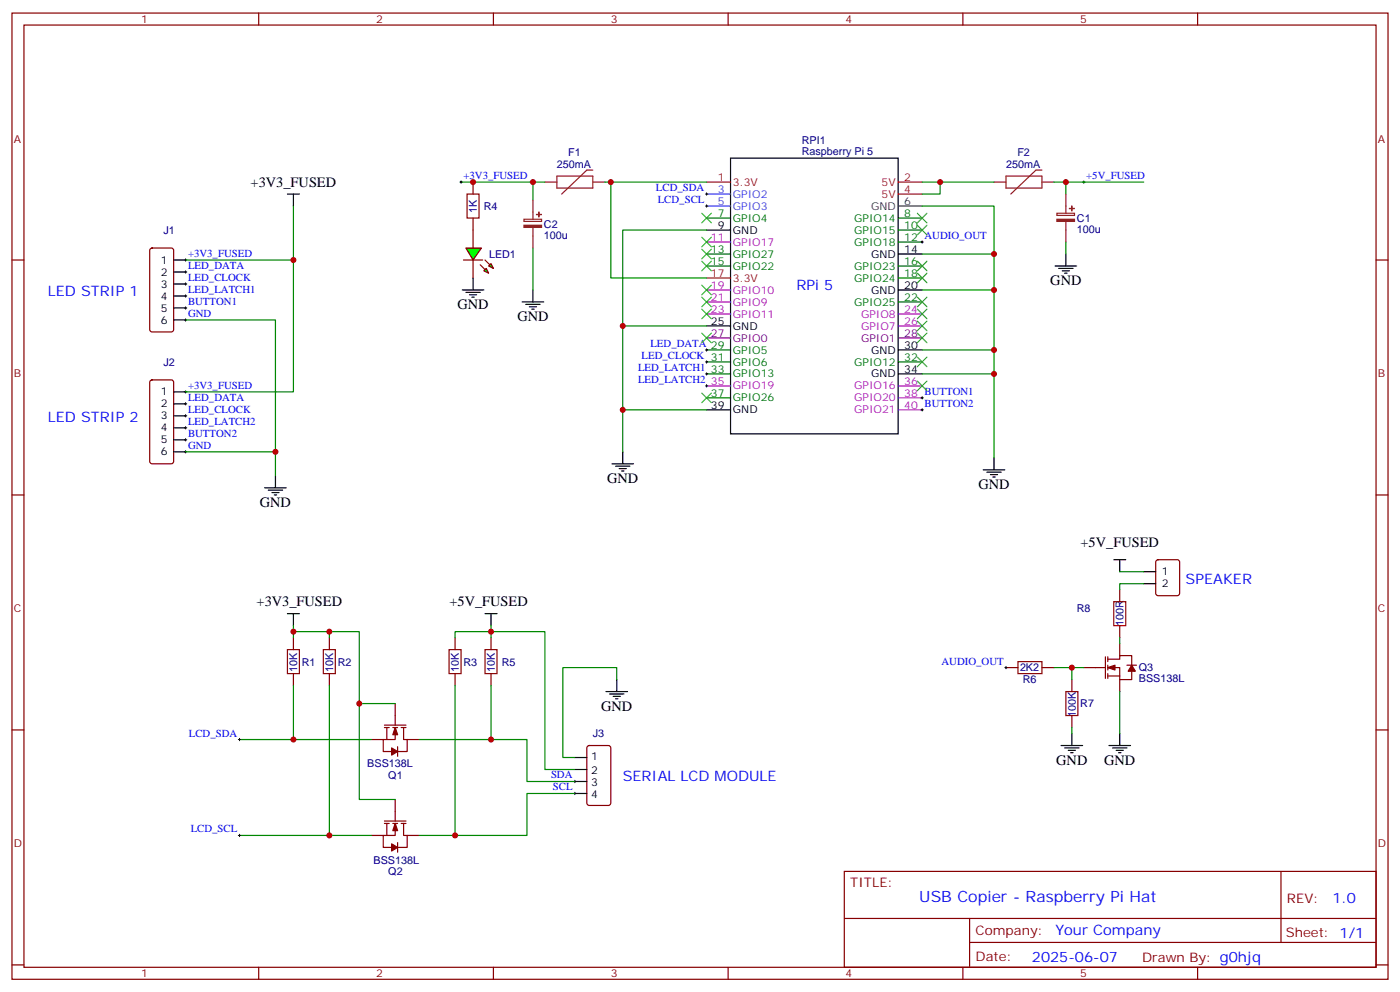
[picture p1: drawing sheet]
<svg xmlns="http://www.w3.org/2000/svg" width="412mm" height="292mm" viewBox="0 0 412 292" stroke-linecap="round" stroke-linejoin="round" font-family="sans-serif">
<g fill="none" stroke="#870000" stroke-width=".35">
<path d="M3.5 3.8h405.4v284.4h-405.4zM7.1 7.4h398.2v277.3h-398.2zM76.2 3.8v3.6M145.3 3.8v3.6M214.5 3.8v3.6M283.6 3.8v3.6M352.8 3.8v3.6M139.3 53.6v3.5M3.5 76.5h3.6M44.3 73.2l.5-.2h5.6l.7 .4 .1 23.6-.5 .6-5.9 .1-.6-.5-.1-23.5zM139.3 64.2v8.8M139.3 76.5v5.3"/>
<path d="M405.3 76.5h3.6M44.3 112l.5-.2h5.6l.7 .4 .1 23.6-.5 .6-5.9 .1-.6-.5-.1-23.5zM3.5 145.7h3.6M405.3 145.7h3.6M329.8 173.5v3.6M340.7 164.9l.4-.2h5.7l.6 .4 .1 9.5-.5 .6-5.9 .1-.6-.5-.1-9.4zM86.4 187.6v3.6M86.4 198.2v3.6M97 187.6v3.6M97 198.2v3.6M134.1 187.6v3.6M134.1 198.2v3.6"/>
<path d="M144.6 187.6v3.6M144.6 198.2v3.6M296.3 196.5h3.6M306.9 196.5h3.5M315.7 200v3.5M319.3 196.5h6.3M325.6 193.3v6.3M326.3 194h3.5v-1.1h3.6v2.9M326.3 196.5h3.5v3.5h3.6v-2.5M326.3 198.9h3.5M326.3 193.3v1.4M326.3 195.8v1.4"/>
<path d="M326.3 198.2v1.4M329.8 184.1v3.5M329.8 189.4v3.5M329.8 200v3.5M332 195.8h2.8M3.5 214.8h3.6M109.4 217.6h3.5M113.2 213.4h6.4M113.2 214.1h1.5M113.9 214.1v3.5M115.7 214.1h1.4M116.4 214.1v3.5h-3.5v3.6h2.5"/>
<path d="M116.4 207v6.4M117.1 219.7v2.9M118.2 214.1h1.4M118.9 214.1v3.5h1v3.6h-2.8M119.9 217.6h3.6M173.1 219.6l.5-.2h5.6l.7 .4v16.5l-.4 .7h-5.9l-.7-.4v-16.5zM315.7 210.6v3.5M405.3 214.8h3.6M116.4 235.3v6.3M109.4 245.9h3.5M113.2 241.6h6.4M113.2 242.3h1.5"/>
<path d="M113.9 242.3v3.6M115.7 242.3h1.4M116.4 242.3v3.6h-3.5v3.5h2.5M117.1 248v2.8M118.2 242.3h1.4M118.9 242.3v3.6h1v3.5h-2.8M119.9 245.9h3.6M248.7 256.4h156.6v28.3h-156.6zM377.3 256.5v20.8M248.7 270.3h156.5M285.6 277.3h119.6M285.6 270.3v14.1"/>
<path d="M3.5 284h3.6M76.2 284.7v3.5M145.3 284.7v3.5M214.5 284.7v3.5M283.6 284.7v3.5M352.8 284.7v3.5M405.3 284h3.6"/>
</g>
<g fill="none" stroke="#000" stroke-width=".35">
<path d="M84.7 57.1h3.5M86.4 57.1v3.5M215.2 46.5h49.4v81.2h-49.4zM51.2 76.5h3.5M208.1 67.7h7.1M264.6 74.8h7M310.8 78.3h6.3M311.9 79h4.2M312.9 79.7h2.1M314 74.8v3.5M51.2 80h3.5M51.2 83.6h3.5"/>
<path d="M51.2 87.1h3.5M51.2 90.6h3.5M51.2 94.2h3.5M153.8 88.9h6.4M154.9 89.6h4.2M155.9 90.3h2.1M156.6 91h.7M157 85.3v3.6M208.1 95.9h7.1M264.6 85.3h7M313.6 80.4h.7M51.2 115.3h3.5"/>
<path d="M51.2 118.9h3.5M264.6 103h7M264.6 110h7M51.2 122.4h3.5M51.2 125.9h3.5M51.2 129.4h3.5M51.2 133h3.5M180.3 136.5h6.3M181.3 137.2h4.3M182.4 137.9h2.1M183.1 138.6h.7M183.4 133v3.5"/>
<path d="M208.1 120.6h7.1M289.6 138.3h6.4M290.7 139h4.2M291.7 139.7h2.2M292.8 134.7v3.6M78 143.5h6.3M79 144.3h4.3M80.1 145h2.1M80.8 145.7h.7M81.1 140v3.5M292.5 140.4h.7M328.1 164.7h3.5"/>
<path d="M329.8 164.7v3.5M336.9 168.2h3.5M336.9 171.8h3.5M84.7 180.6h3.5M86.4 180.6v3.5M142.9 180.6h3.5M144.6 180.6v3.5M181.7 200v3.5M178.5 203.5h6.4M179.6 204.2h4.2M180.6 204.9h2.1M181.3 205.6h.7"/>
<path d="M312.6 219.4h6.3M315.7 215.9v3.5M326.7 219.4h6.3M329.8 215.9v3.5M169.3 222.9h3.6M169.3 226.4h3.6M169.3 230h3.6M169.3 233.5h3.6M313.6 220.1h4.3M314.7 220.8h2.1M315.4 221.5h.7M327.7 220.1h4.3"/>
<path d="M328.8 220.8h2.1M329.5 221.5h.7"/>
</g>
<path d="M208.1 53.6h7.1M264.6 53.6h7M264.6 57.1h7M208.1 81.8h7.1" fill="none" stroke="#f00" stroke-width=".35"/>
<path d="M208.1 57.1h7.1M208.1 60.6h7.1" fill="none" stroke="#06c" stroke-width=".35"/>
<path d="M264.6 60.6h7" fill="none" stroke="#333" stroke-width=".35"/>
<g fill="none" stroke="#060" stroke-width=".35">
<path d="M208.1 64.2h7.1M208.1 74.8h7.1M208.1 78.3h7.1M264.6 64.2h7M264.6 67.7h7M264.6 71.2h7M264.6 78.3h7M264.6 81.8h7M264.6 88.9h7M208.1 103h7.1M208.1 106.5h7.1M208.1 110h7.1"/>
<path d="M208.1 117.1h7.1M264.6 106.5h7"/>
</g>
<path d="M208.1 71.2h7.1M208.1 85.3h7.1M208.1 88.9h7.1M208.1 92.4h7.1M264.6 92.4h7M264.6 95.9h7M208.1 113.6h7.1M264.6 113.6h7M264.6 117.1h7M264.6 120.6h7" fill="none" stroke="#90f" stroke-width=".35"/>
<path d="M208.1 99.4h7.1M264.6 99.4h7" fill="none" stroke="#609" stroke-width=".35"/>
<g fill="none" stroke="#000" stroke-width=".29">
<path d="M135.5 53.6h.7M135.8 53.2v.7M207.8 57.1h.7M208.1 56.8v.7M318.9 53.6h.7M319.3 53.2v.7M54.3 76.5h.7M54.7 76.2v.7M54.7 79.7v.7M207.8 60.6h.7M208.1 60.3v.7M271.3 71.2h.7"/>
<path d="M271.6 70.9v.7M54.3 94.2h.7M54.3 87.1h.7M54.3 83.6h.7M54.3 80h.7M54.3 90.6h.7M54.7 83.2v.7M54.7 86.7v.8M54.7 90.3v.7M54.7 93.8v.7M54.3 118.9h.7M54.3 115.3h.7"/>
<path d="M54.7 115v.7M54.7 118.5v.7M207.8 103h.7M207.8 106.5h.7M207.8 110h.7M207.8 113.6h.7M208.1 102.6v.7M208.1 106.2v.7M208.1 109.7v.7M208.1 113.2v.7M271.3 117.1h.7M271.6 116.7v.7"/>
<path d="M54.3 133h.7M54.3 125.9h.7M54.3 122.4h.7M54.3 129.4h.7M54.7 122v.7M54.7 125.6v.7M54.7 129.1v.7M54.7 132.6v.7M271.3 120.6h.7M271.6 120.3v.7M296 196.5h.7M296.3 196.1v.7"/>
<path d="M70.2 217.6h.7M70.6 217.3v.7M169 230h.7M169 233.5h.7M169.3 229.6v.7M169.3 233.2v.7M70.2 245.9h.7M70.6 245.5v.7"/>
</g>
<g fill="#870000" stroke="#870000" stroke-width=".35">
<path d="M326.3 196.5l2.1-.7v1.4z"/>
<path d="M333.4 195.8l1 1.7h-2.1z"/>
<path d="M116.4 242.3l.7 2.1h-1.4z"/>
<path d="M115.4 248.3l1.7 1.1-1.7 1z"/>
<path d="M116.4 214.1l.7 2.1h-1.4z"/>
<path d="M115.4 220.1l1.7 1.1-1.7 1z"/>
</g>
<path d="M137.6 57.1h3.5v7.1h-3.5zM328.1 177.1h3.5v7h-3.5zM84.7 191.2h3.5v7h-3.5zM95.2 191.2h3.6v7h-3.6zM132.3 191.2h3.5v7h-3.5zM142.9 191.2h3.5v7h-3.5zM299.9 194.7h7v3.5h-7zM314 203.5h3.5v7.1h-3.5z" fill="none" stroke="#a10000" stroke-width=".35"/>
<g fill="none" stroke="#008700" stroke-width=".35">
<path d="M135.8 53.6h24.7M157 53.6v5.3M178.2 53.6h29.9M179.9 53.6v28.2h28.2M271.6 53.6h21.2M276.9 53.6v3.5h-5.3M310.4 53.6h26.5M314 53.6v3.5M54.7 76.5h31.7M86.4 60.6v54.7h-31.7M157 73v12.3M208.1 67.7h-24.7v65.3"/>
<path d="M271.6 60.6h21.2v24.7M271.6 74.8h21.2M314 71.2v3.6M54.7 94.2h26.4v45.8M183.4 95.9h24.7M271.6 85.3h21.2v49.4M271.6 110h21.2M271.6 103h21.2M54.7 133h26.4M183.4 120.6h24.7M329.8 168.2h7.1M336.9 171.8h-7.1v1.7"/>
<path d="M86.4 185.9h10.6v1.7M86.4 184.1v3.5M97 185.9h8.8v49.4h10.6M134.1 187.6v-1.7h26.4v40.5h8.8M144.6 184.1v3.5M181.7 200v-3.5h-15.9v26.4h3.5M310.4 196.5h8.9M315.7 196.5v3.5M329.8 187.6v1.8M70.6 217.6h38.8M86.4 201.8v15.8M97 201.8v44.1"/>
<path d="M105.8 207h10.6M123.5 217.6h31.7v12.4h14.1M134.1 201.8v44.1M144.6 201.8v15.8M315.7 214.1v1.8M329.8 203.5v12.4M169.3 233.5h-14.1v12.4h-31.7M70.6 245.9h38.8"/>
</g>
<g fill="none" stroke="#8c2424" stroke-width=".35">
<path d="M157 58.9v5.6M160.5 53.6h3.5M164 51.8h10.6v3.6h-10.6zM174.6 50.1h-1.7l-7.4 7M174.6 53.6h3.6M292.8 53.6h3.5M296.3 51.8h10.6v3.6h-10.6zM306.9 50.1h-1.7l-7.5 7M306.9 53.6h3.5M314 57.1v5.7M154.3 64.5h5.2v.7h-5.2zM157 67v6"/>
<path d="M311.3 62.8h5.2v.6h-5.2zM314 65.2v6"/>
</g>
<g fill="none" stroke="#3c3" stroke-width=".35">
<path d="M206.7 62.8l2.8 2.8M206.7 69.8l2.8 2.8M206.7 73.3l2.8 2.9M206.7 76.9l2.8 2.8M209.5 62.8l-2.8 2.8M209.5 69.8l-2.8 2.8M209.5 73.3l-2.8 2.9M209.5 76.9l-2.8 2.8M270.2 76.9l2.8 2.8M270.2 62.8l2.8 2.8M270.2 66.3l2.8 2.8M273 76.9l-2.8 2.8"/>
<path d="M273 62.8l-2.8 2.8M273 66.3l-2.8 2.8M206.7 83.9l2.8 2.8M206.7 87.5l2.8 2.8M206.7 91l2.8 2.8M206.7 98l2.8 2.9M209.5 83.9l-2.8 2.8M209.5 87.5l-2.8 2.8M209.5 91l-2.8 2.8M209.5 98l-2.8 2.9M270.2 98l2.8 2.9M270.2 94.5l2.8 2.8"/>
<path d="M270.2 91l2.8 2.8M270.2 87.5l2.8 2.8M270.2 80.4l2.8 2.8M273 98l-2.8 2.9M273 94.5l-2.8 2.8M273 91l-2.8 2.8M273 87.5l-2.8 2.8M273 80.4l-2.8 2.8M206.7 115.7l2.8 2.8M209.5 115.7l-2.8 2.8M270.2 112.1l2.8 2.9M270.2 105.1l2.8 2.8"/>
<path d="M273 112.1l-2.8 2.9M273 105.1l-2.8 2.8"/>
</g>
<g fill="#8c2424" stroke="#8c2424" stroke-width=".35">
<path d="M311.3 64.5h5.2v.7h-5.2z"/>
<path d="M315 61.3l1.4 .1z"/>
<path d="M315.7 60.6v1.5z"/>
<path d="M154.3 66.3h5.2v.6h-5.2z"/>
<path d="M158 63.1h1.5z"/>
<path d="M158.7 62.4v1.4z"/>
</g>
<g fill="#0f0" stroke="#870000" stroke-width=".35">
<path d="M143.2 79l.7 1.4-1.4-.7z"/>
<path d="M143.9 78.3l.7-.7 .7 1.4z"/>
</g>
<g fill="#870000" stroke="#870000" stroke-width=".35">
<path d="M141.5 77.9l1.4 1.4z"/>
<path d="M142.9 76.5l1.4 1.4z"/>
</g>
<path d="M136.5 76.5h5.7z" fill="#f00" stroke="#870000" stroke-width=".35"/>
<path d="M137.2 73h4.6l-2.5 3.5z" fill="#0f0" stroke="#870000" stroke-width=".35"/>
<path d="M136.2 85.3h6.3M137.2 86h4.3M138.3 86.7h2.1M139 87.5h.7M139.3 81.8v3.5" fill="none" stroke="#000" stroke-width=".35"/>
<g fill="#c00">
<circle cx="315.7" cy="196.5" r=".88"/>
<circle cx="86.4" cy="185.9" r=".88"/>
<circle cx="144.6" cy="185.9" r=".88"/>
<circle cx="97" cy="185.9" r=".88"/>
<circle cx="105.8" cy="207" r=".88"/>
<circle cx="86.4" cy="217.6" r=".88"/>
<circle cx="97" cy="245.9" r=".88"/>
<circle cx="144.6" cy="217.6" r=".88"/>
<circle cx="134.1" cy="245.9" r=".88"/>
<circle cx="179.9" cy="53.6" r=".88"/>
<circle cx="276.9" cy="53.6" r=".88"/>
<circle cx="183.4" cy="95.9" r=".88"/>
<circle cx="183.4" cy="120.6" r=".88"/>
<circle cx="292.8" cy="110" r=".88"/>
<circle cx="292.8" cy="85.3" r=".88"/>
<circle cx="292.8" cy="103" r=".88"/>
<circle cx="86.4" cy="76.5" r=".88"/>
<circle cx="81.1" cy="133" r=".88"/>
<circle cx="157" cy="53.6" r=".88"/>
<circle cx="314" cy="53.6" r=".88"/>
<circle cx="292.8" cy="74.8" r=".88"/>
<circle cx="139.3" cy="53.6" r=".88"/>
</g>
<text font-size="4.6" fill="#00f" x="270.8" y="265.5">USB Copier - Raspberry Pi Hat</text>
<g font-size="4.2">
<text x="73.8" y="55">+3V3_FUSED</text>
<text x="309.4" y="83.9">GND</text>
<text x="134.8" y="91">GND</text>
<text x="152.4" y="94.5">GND</text>
<text x="178.9" y="142.1">GND</text>
<text x="288.2" y="143.9">GND</text>
<text x="76.6" y="149.2">GND</text>
<text x="318.3" y="160.9">+5V_FUSED</text>
<text x="75.6" y="178.5">+3V3_FUSED</text>
<text x="132.4" y="178.5">+5V_FUSED</text>
<text x="177.1" y="209.2">GND</text>
<text x="311.1" y="225">GND</text>
<text x="325.3" y="225">GND</text>
</g>
<g font-size="4.2" fill="#00f">
<text x="14.1" y="87.1">LED STRIP 1</text>
<text x="234.6" y="85.3">RPi 5</text>
<text x="14.1" y="124.1">LED STRIP 2</text>
<text x="349.2" y="171.8">SPEAKER</text>
<text x="183.4" y="230">SERIAL LCD MODULE</text>
<text x="392.5" y="265.7">1.0</text>
<text x="310.9" y="275.3">Your Company</text>
<text x="304" y="283.1">2025-06-07</text>
</g>
<g font-size="3.9" fill="#800">
<text x="250.5" y="261">TITLE:</text>
<text x="379.1" y="265.7">REV:</text>
<text x="287.4" y="275.2">Company:</text>
<text x="378.7" y="275.8">Sheet: 1/1</text>
<text x="287.4" y="282.9">Date:</text>
<text x="336.4" y="283">Draw</text>
<text x="346.6" y="283">n By: g0hjq</text>
</g>
<g font-size="3.2" fill="#800">
<text x="41.6" y="6.8">1</text>
<text x="110.8" y="6.8">2</text>
<text x="179.9" y="6.8">3</text>
<text x="249.1" y="6.8">4</text>
<text x="318.2" y="6.8">5</text>
<text x="4.1" y="41.9">A</text>
<text x="405.9" y="41.9">A</text>
<text x="4.1" y="111.1">B</text>
<text x="405.9" y="111.1">B</text>
<text x="4.1" y="180.2">C</text>
<text x="405.9" y="180.2">C</text>
<text x="4.1" y="249.4">D</text>
<text x="405.9" y="249.4">D</text>
<text x="41.6" y="287.7">1</text>
<text x="110.8" y="287.7">2</text>
<text x="179.9" y="287.7">3</text>
<text x="249.1" y="287.7">4</text>
<text x="318.2" y="287.7">5</text>
</g>
<g font-size="3.2" fill="#000080">
<text x="167.4" y="45.9">F1</text>
<text x="236.2" y="45.5">Raspberry Pi 5</text>
<text x="236.2" y="42.3">RPI1</text>
<text x="299.7" y="45.9">F2</text>
<text x="164.1" y="49.4">250mA</text>
<text x="296.4" y="49.4">250mA</text>
<text x="140.5" y="62.8" transform="rotate(-90 140.5 62.8)">1K</text>
<text x="142.5" y="61.8">R4</text>
<text x="317.2" y="65.4">C1</text>
<text x="48.1" y="68.8">J1</text>
<text x="160.2" y="70.3">100u</text>
<text x="160.2" y="67.2">C2</text>
<text x="317.2" y="68.5">100u</text>
<text x="144" y="75.9">LED1</text>
<text x="48.1" y="107.6">J2</text>
<text x="317.2" y="180">R8</text>
<text x="331" y="184.1" transform="rotate(-90 331 184.1)">100R</text>
<text x="87.6" y="197.7" transform="rotate(-90 87.6 197.7)">10K</text>
<text x="88.9" y="195.9">R1</text>
<text x="98.2" y="197.7" transform="rotate(-90 98.2 197.7)">10K</text>
<text x="99.5" y="195.9">R2</text>
<text x="135.2" y="197.7" transform="rotate(-90 135.2 197.7)">10K</text>
<text x="136.5" y="195.9">R3</text>
<text x="145.8" y="197.7" transform="rotate(-90 145.8 197.7)">10K</text>
<text x="147.8" y="195.8">R5</text>
<text x="300.5" y="197.6">2K2</text>
<text x="335.5" y="197.6">Q3</text>
<text x="301.3" y="201.1">R6</text>
<text x="335.5" y="200.7">BSS138L</text>
<text x="318.2" y="208.1">R7</text>
<text x="316.9" y="210.9" transform="rotate(-90 316.9 210.9)">100K</text>
<text x="174.6" y="217">J3</text>
<text x="108.2" y="225.8">BSS138L</text>
<text x="114.4" y="229.4">Q1</text>
<text x="110" y="254.3">BSS138L</text>
<text x="114.4" y="257.5">Q2</text>
</g>
<g font-size="3.2" fill="#00f">
<text x="136.5" y="52.7">+3V3_FUSED</text>
<text x="320" y="52.7">+5V_FUSED</text>
<text x="193.2" y="56.2">LCD_SDA</text>
<text x="193.7" y="59.8">LCD_SCL</text>
<text x="55.4" y="75.6">+3V3_FUSED</text>
<text x="55.4" y="82.7">LED_CLOCK</text>
<text x="55.4" y="79.2">LED_DATA</text>
<text x="55.4" y="86.2">LED_LATCH1</text>
<text x="55.4" y="89.7">BUTTON1</text>
<text x="55.4" y="93.3">GND</text>
<text x="189" y="105.6">LED_CLOCK 31</text>
<text x="191.6" y="102.1">LED_DATA 29</text>
<text x="187.9" y="109.1">LED_LATCH1</text>
<text x="187.9" y="112.7">LED_LATCH2</text>
<text x="55.4" y="118">LED_DATA</text>
<text x="55.4" y="114.4">+3V3_FUSED</text>
<text x="55.4" y="125">LED_LATCH2</text>
<text x="55.4" y="121.5">LED_CLOCK</text>
<text x="55.4" y="128.6">BUTTON2</text>
<text x="55.4" y="132.1">GND</text>
<text x="277.3" y="195.6">AUDIO_OUT</text>
<text x="55.6" y="216.7">LCD_SDA</text>
<text x="162.3" y="229.1">SDA</text>
<text x="162.8" y="232.6">SCL</text>
<text x="56.2" y="245">LCD_SCL</text>
</g>
<g font-size="3.2" fill="#f00">
<text x="211.4" y="53.2">1</text>
<text x="266.3" y="53.2">2</text>
<text x="215.9" y="54.6">3.3V</text>
<text x="259.7" y="54.6">5V</text>
<text x="259.7" y="58.2">5V</text>
<text x="266.3" y="56.8">4</text>
<text x="209.4" y="81.5">17</text>
<text x="215.9" y="82.9">3.3V</text>
</g>
<g font-size="3.2" fill="#06c">
<text x="211.4" y="56.8">3</text>
<text x="215.9" y="58.2">GPIO2</text>
<text x="211.4" y="60.3">5</text>
<text x="215.9" y="61.7">GPIO3</text>
</g>
<g font-size="3.2" fill="#060">
<text x="211.4" y="63.8">7</text>
<text x="215.9" y="65.2">GPIO4</text>
<text x="251.6" y="65.2">GPIO14</text>
<text x="266.3" y="63.8">8</text>
<text x="251.6" y="68.8">GPIO15</text>
<text x="266.3" y="67.3">10</text>
<text x="266.3" y="70.9">12 AUDIO_OUT</text>
<text x="209.4" y="74.4">13</text>
<text x="209.4" y="77.9">15</text>
<text x="215.9" y="75.8">GPIO27</text>
<text x="251.6" y="72.3">GPIO18</text>
<text x="266.3" y="77.9">16</text>
<text x="215.9" y="79.3">GPIO22</text>
<text x="251.6" y="79.3">GPIO23</text>
<text x="251.6" y="82.9">GPIO24</text>
<text x="266.3" y="81.5">18</text>
<text x="251.6" y="89.9">GPIO25</text>
<text x="266.3" y="88.5">22</text>
<text x="215.9" y="104">GPIO5</text>
<text x="215.9" y="107.6">GPIO6</text>
<text x="251.6" y="107.6">GPIO12</text>
<text x="266.3" y="106.2">32</text>
<text x="209.4" y="109.7">33</text>
<text x="215.9" y="111.1">GPIO13</text>
<text x="209.4" y="116.7">37</text>
<text x="215.9" y="118.1">GPIO26</text>
</g>
<g font-size="3.2" fill="#333">
<text x="256.6" y="61.7">GND</text>
<text x="266.3" y="60.3">6</text>
</g>
<g font-size="3.2" fill="#90f">
<text x="209.4" y="70.9">11</text>
<text x="215.9" y="72.3">GPIO17</text>
<text x="209.4" y="85">19</text>
<text x="209.4" y="88.5">21</text>
<text x="215.9" y="86.4">GPIO10</text>
<text x="215.9" y="89.9">GPIO9</text>
<text x="209.4" y="92">23</text>
<text x="215.9" y="93.5">GPIO11</text>
<text x="253.7" y="93.5">GPIO8</text>
<text x="266.3" y="92">24</text>
<text x="266.3" y="95.6">26</text>
<text x="253.7" y="97">GPIO7</text>
<text x="209.4" y="113.2">35</text>
<text x="266.3" y="113.2">36</text>
<text x="215.9" y="114.6">GPIO19</text>
<text x="251.6" y="114.6">GPIO16</text>
<text x="251.6" y="118.1">GPIO20</text>
<text x="266.3" y="116.7">38 BUTTON1</text>
<text x="251.6" y="121.7">GPIO21</text>
<text x="266.3" y="120.3">40 BUTTON2</text>
</g>
<g font-size="3.2">
<text x="211.4" y="67.3">9</text>
<text x="215.9" y="68.8">GND</text>
<text x="47.4" y="77.6">1</text>
<text x="256.6" y="75.8">GND</text>
<text x="266.3" y="74.4">14</text>
<text x="47.4" y="81.1">2</text>
<text x="47.4" y="84.6">3</text>
<text x="47.4" y="88.2">4</text>
<text x="256.6" y="86.4">GND</text>
<text x="266.3" y="85">20</text>
<text x="47.4" y="91.7">5</text>
<text x="47.4" y="95.2">6</text>
<text x="209.4" y="95.6">25</text>
<text x="215.9" y="97">GND</text>
<text x="256.6" y="104">GND</text>
<text x="266.3" y="102.6">30</text>
<text x="256.6" y="111.1">GND</text>
<text x="266.3" y="109.7">34</text>
<text x="47.4" y="116.4">1</text>
<text x="47.4" y="119.9">2</text>
<text x="47.4" y="123.4">3</text>
<text x="209.4" y="120.3">39</text>
<text x="215.9" y="121.7">GND</text>
<text x="47.4" y="127">4</text>
<text x="47.4" y="130.5">5</text>
<text x="47.4" y="134">6</text>
<text x="342.2" y="169.3">1</text>
<text x="342.2" y="172.8">2</text>
<text x="174.2" y="223.6">1</text>
<text x="174.2" y="227.9">2</text>
<text x="174.2" y="231.4">3</text>
<text x="174.2" y="234.9">4</text>
</g>
<g font-size="3.2" fill="#609">
<text x="209.4" y="99.1">27</text>
<text x="215.9" y="100.5">GPIO0</text>
<text x="253.7" y="100.5">GPIO1</text>
<text x="266.3" y="99.1">28</text>
</g>
</svg>
